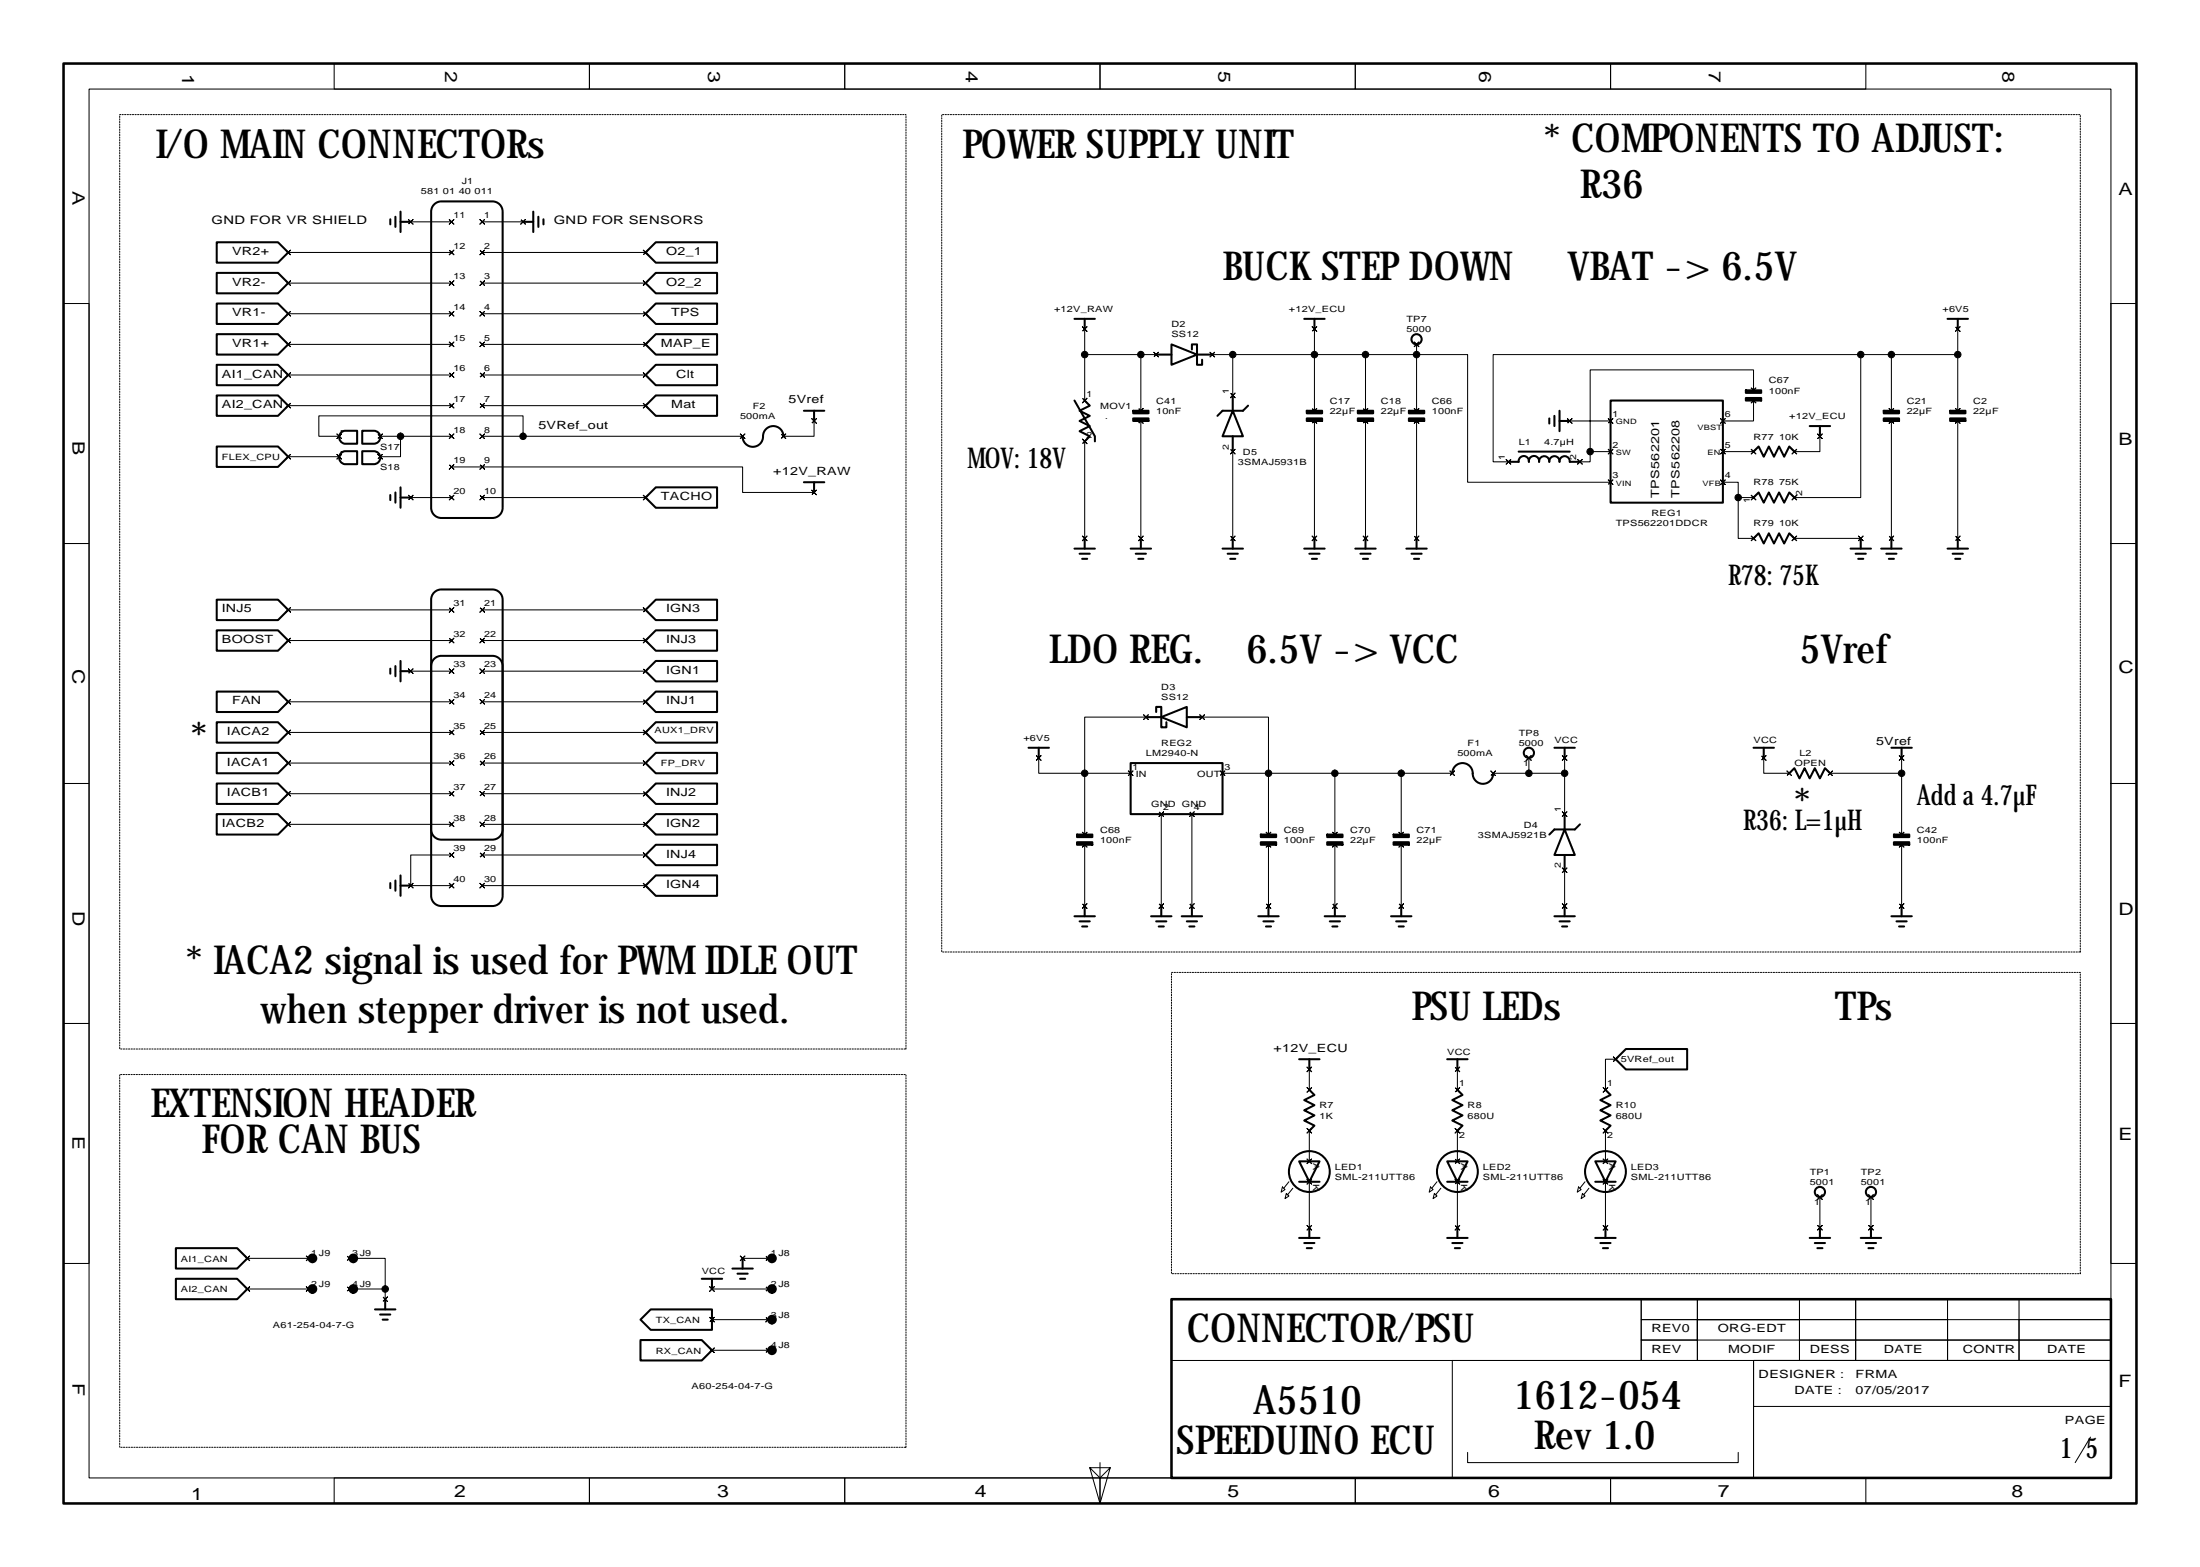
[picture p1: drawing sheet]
<svg xmlns="http://www.w3.org/2000/svg" width="431mm" height="307mm" viewBox="0 0 431 307" stroke-linecap="round" stroke-linejoin="round" font-family="sans-serif">
<g fill="none" stroke="#000" stroke-width=".2">
<path d="M17.4 17.4h396v272h-396zM65.4 12.4h50v5h-50zM115.4 12.4h50v5h-50zM165.4 12.4h50v5h-50zM215.4 12.4h50v5h-50zM265.4 12.4h50v5h-50zM315.4 12.4h50v5h-50zM12.4 59.4h5v47h-5zM56 55l.4 .4 .5-.4-.5 .4 .5 .5-.5-.5-.4 .5 .4-.5zM56 49l.4 .4 .5-.4-.5 .4 .5 .5-.5-.5-.4 .5 .4-.5zM56.4 55.4h32M56.4 49.4h32"/>
<path d="M80 43l.4 .4 .5-.4-.5 .4 .5 .5-.5-.5-.4 .5 .4-.5zM80.4 43.4h8M88 43l.4 .4 .5-.4-.5 .4 .5 .5-.5-.5-.4 .5 .4-.5zM88 49l.4 .4 .5-.4-.5 .4 .5 .5-.5-.5-.4 .5 .4-.5zM88 55l.4 .4 .5-.4-.5 .4 .5 .5-.5-.5-.4 .5 .4-.5zM94 43l.4 .4 .5-.4-.5 .4 .5 .5-.5-.5-.4 .5 .4-.5zM94 49l.4 .4 .5-.4-.5 .4 .5 .5-.5-.5-.4 .5 .4-.5zM94 55l.4 .4 .5-.4-.5 .4 .5 .5-.5-.5-.4 .5 .4-.5zM94.4 55.4h32M94.4 49.4h32M94.4 43.4h8M102 43l.4 .4 .5-.4-.5 .4 .5 .5-.5-.5-.4 .5 .4-.5z"/>
<path d="M126 49l.4 .4 .5-.4-.5 .4 .5 .5-.5-.5-.4 .5 .4-.5zM126 55l.4 .4 .5-.4-.5 .4 .5 .5-.5-.5-.4 .5 .4-.5zM413.4 59.4h5v47h-5zM56 73l.4 .4 .5-.4-.5 .4 .5 .5-.5-.5-.4 .5 .4-.5zM56 61l.4 .4 .5-.4-.5 .4 .5 .5-.5-.5-.4 .5 .4-.5zM56 67l.4 .4 .5-.4-.5 .4 .5 .5-.5-.5-.4 .5 .4-.5zM56 79l.4 .4 .5-.4-.5 .4 .5 .5-.5-.5-.4 .5 .4-.5zM56.4 79.4h32M56.4 61.4h32M56.4 67.4h32M56.4 73.4h32M88 61l.4 .4 .5-.4-.5 .4 .5 .5-.5-.5-.4 .5 .4-.5z"/>
<path d="M88 67l.4 .4 .5-.4-.5 .4 .5 .5-.5-.5-.4 .5 .4-.5zM88 73l.4 .4 .5-.4-.5 .4 .5 .5-.5-.5-.4 .5 .4-.5zM88 79l.4 .4 .5-.4-.5 .4 .5 .5-.5-.5-.4 .5 .4-.5zM94 61l.4 .4 .5-.4-.5 .4 .5 .5-.5-.5-.4 .5 .4-.5zM94 67l.4 .4 .5-.4-.5 .4 .5 .5-.5-.5-.4 .5 .4-.5zM94 73l.4 .4 .5-.4-.5 .4 .5 .5-.5-.5-.4 .5 .4-.5zM94 79l.4 .4 .5-.4-.5 .4 .5 .5-.5-.5-.4 .5 .4-.5zM94.4 79.4h32M94.4 61.4h32M94.4 67.4h32M94.4 73.4h32M126 61l.4 .4 .5-.4-.5 .4 .5 .5-.5-.5-.4 .5 .4-.5z"/>
<path d="M126 67l.4 .4 .5-.4-.5 .4 .5 .5-.5-.5-.4 .5 .4-.5zM126 73l.4 .4 .5-.4-.5 .4 .5 .5-.5-.5-.4 .5 .4-.5zM126 79l.4 .4 .5-.4-.5 .4 .5 .5-.5-.5-.4 .5 .4-.5zM212 64l.4 .4 .5-.4-.5 .4 .5 .5-.5-.5-.4 .5 .4-.5zM212 78l.4 .4 .5-.4-.5 .4 .5 .5-.5-.5-.4 .5 .4-.5zM212.4 64.4v14M212.4 69.4h14M223 80l.4 .4 .5-.4-.5 .4 .5 .5-.5-.5-.4 .5 .4-.5zM223.4 69.4v11M226 69l.4 .4 .5-.4-.5 .4 .5 .5-.5-.5-.4 .5 .4-.5zM237 69l.4 .4 .5-.4-.5 .4 .5 .5-.5-.5-.4 .5 .4-.5zM237.4 69.4h50v25h28"/>
<path d="M241 77l.4 .4 .5-.4-.5 .4 .5 .5-.5-.5-.4 .5 .4-.5zM241.4 69.4v8M257 64l.4 .4 .5-.4-.5 .4 .5 .5-.5-.5-.4 .5 .4-.5zM257 80l.4 .4 .5-.4-.5 .4 .5 .5-.5-.5-.4 .5 .4-.5zM257.4 64.4v16M267 80l.4 .4 .5-.4-.5 .4 .5 .5-.5-.5-.4 .5 .4-.5zM267.4 69.4v11M277 67l.4 .4 .5-.4-.5 .4 .5 .5-.5-.5-.4 .5 .4-.5zM277 80l.4 .4 .5-.4-.5 .4 .5 .5-.5-.5-.4 .5 .4-.5zM277.4 67.4v13M343 76l.4 .4 .5-.4-.5 .4 .5 .5-.5-.5-.4 .5 .4-.5zM343 78l.4 .4 .5-.4-.5 .4 .5 .5-.5-.5-.4 .5 .4-.5z"/>
<path d="M343.4 76.4v-4h-32v16M343.4 78.4v4h-6M364.4 69.4h-72v21h3M364.4 69.4v28h-13M364.4 69.4h19M370 80l.4 .4 .5-.4-.5 .4 .5 .5-.5-.5-.4 .5 .4-.5zM370.4 69.4v11M383 64l.4 .4 .5-.4-.5 .4 .5 .5-.5-.5-.4 .5 .4-.5zM383 80l.4 .4 .5-.4-.5 .4 .5 .5-.5-.5-.4 .5 .4-.5zM383.4 64.4v16M56 89l.4 .4 .5-.4-.5 .4 .5 .5-.5-.5-.4 .5 .4-.5zM56.4 89.4h10"/>
<path d="M66 85l.4 .4 .5-.4-.5 .4 .5 .5-.5-.5-.4 .5 .4-.5zM66 89l.4 .4 .5-.4-.5 .4 .5 .5-.5-.5-.4 .5 .4-.5zM66.4 85.4h-4v-4h40v4M74 85l.4 .4 .5-.4-.5 .4 .5 .5-.5-.5-.4 .5 .4-.5zM74 89l.4 .4 .5-.4-.5 .4 .5 .5-.5-.5-.4 .5 .4-.5zM74.4 85.4h14M78.4 85.4v4h-4M80 97l.4 .4 .5-.4-.5 .4 .5 .5-.5-.5-.4 .5 .4-.5zM80.4 97.4h8M88 85l.4 .4 .5-.4-.5 .4 .5 .5-.5-.5-.4 .5 .4-.5zM88 91l.4 .4 .5-.4-.5 .4 .5 .5-.5-.5-.4 .5 .4-.5zM88 97l.4 .4 .5-.4-.5 .4 .5 .5-.5-.5-.4 .5 .4-.5z"/>
<path d="M88.4 91.4h57v5h14M94 85l.4 .4 .5-.4-.5 .4 .5 .5-.5-.5-.4 .5 .4-.5zM94 91l.4 .4 .5-.4-.5 .4 .5 .5-.5-.5-.4 .5 .4-.5zM94 97l.4 .4 .5-.4-.5 .4 .5 .5-.5-.5-.4 .5 .4-.5zM94.4 85.4h51M94.4 97.4h32M126 97l.4 .4 .5-.4-.5 .4 .5 .5-.5-.5-.4 .5 .4-.5zM145 85l.4 .4 .5-.4-.5 .4 .5 .5-.5-.5-.4 .5 .4-.5zM153 85l.4 .4 .5-.4-.5 .4 .5 .5-.5-.5-.4 .5 .4-.5zM159 96l.4 .4 .5-.4-.5 .4 .5 .5-.5-.5-.4 .5 .4-.5zM159 82l.4 .4 .5-.4-.5 .4 .5 .5-.5-.5-.4 .5 .4-.5zM159.4 82.4v3h-6"/>
<path d="M212 86l.4 .4 .5-.4-.5 .4 .5 .5-.5-.5-.4 .5 .4-.5zM212.4 86.4v19M223 82l.4 .4 .5-.4-.5 .4 .5 .5-.5-.5-.4 .5 .4-.5zM223.4 82.4v23M241 88l.4 .4 .5-.4-.5 .4 .5 .5-.5-.5-.4 .5 .4-.5zM241.4 88.4v17M257 82l.4 .4 .5-.4-.5 .4 .5 .5-.5-.5-.4 .5 .4-.5zM257.4 82.4v23M267 82l.4 .4 .5-.4-.5 .4 .5 .5-.5-.5-.4 .5 .4-.5zM267.4 82.4v23M277 82l.4 .4 .5-.4-.5 .4 .5 .5-.5-.5-.4 .5 .4-.5zM277.4 82.4v23"/>
<path d="M295 90l.4 .4 .5-.4-.5 .4 .5 .5-.5-.5-.4 .5 .4-.5zM307 82l.4 .4 .5-.4-.5 .4 .5 .5-.5-.5-.4 .5 .4-.5zM307.4 82.4h8M309 90l.4 .4 .5-.4-.5 .4 .5 .5-.5-.5-.4 .5 .4-.5zM311.4 88.4v2h-2M311.4 88.4h4M315 82l.4 .4 .5-.4-.5 .4 .5 .5-.5-.5-.4 .5 .4-.5zM315 88l.4 .4 .5-.4-.5 .4 .5 .5-.5-.5-.4 .5 .4-.5zM315 94l.4 .4 .5-.4-.5 .4 .5 .5-.5-.5-.4 .5 .4-.5zM337 94l.4 .4 .5-.4-.5 .4 .5 .5-.5-.5-.4 .5 .4-.5zM337 88l.4 .4 .5-.4-.5 .4 .5 .5-.5-.5-.4 .5 .4-.5zM337 82l.4 .4 .5-.4-.5 .4 .5 .5-.5-.5-.4 .5 .4-.5z"/>
<path d="M337.4 94.4h3v3M337.4 88.4h6M340.4 97.4v8h3M340.4 97.4h3M343 88l.4 .4 .5-.4-.5 .4 .5 .5-.5-.5-.4 .5 .4-.5zM343 97l.4 .4 .5-.4-.5 .4 .5 .5-.5-.5-.4 .5 .4-.5zM351 88l.4 .4 .5-.4-.5 .4 .5 .5-.5-.5-.4 .5 .4-.5zM351 97l.4 .4 .5-.4-.5 .4 .5 .5-.5-.5-.4 .5 .4-.5zM356 85l.4 .4 .5-.4-.5 .4 .5 .5-.5-.5-.4 .5 .4-.5zM356.4 85.4v3h-5M370 82l.4 .4 .5-.4-.5 .4 .5 .5-.5-.5-.4 .5 .4-.5zM370.4 82.4v23"/>
<path d="M383 82l.4 .4 .5-.4-.5 .4 .5 .5-.5-.5-.4 .5 .4-.5zM383.4 82.4v23M12.4 106.4h5v47h-5zM56 119l.4 .4 .5-.4-.5 .4 .5 .5-.5-.5-.4 .5 .4-.5zM56.4 119.4h32M88 119l.4 .4 .5-.4-.5 .4 .5 .5-.5-.5-.4 .5 .4-.5zM94 119l.4 .4 .5-.4-.5 .4 .5 .5-.5-.5-.4 .5 .4-.5zM94.4 119.4h32M126 119l.4 .4 .5-.4-.5 .4 .5 .5-.5-.5-.4 .5 .4-.5zM212 105l.4 .4 .5-.4-.5 .4 .5 .5-.5-.5-.4 .5 .4-.5zM223 105l.4 .4 .5-.4-.5 .4 .5 .5-.5-.5-.4 .5 .4-.5zM241 105l.4 .4 .5-.4-.5 .4 .5 .5-.5-.5-.4 .5 .4-.5z"/>
<path d="M257 105l.4 .4 .5-.4-.5 .4 .5 .5-.5-.5-.4 .5 .4-.5zM267 105l.4 .4 .5-.4-.5 .4 .5 .5-.5-.5-.4 .5 .4-.5zM277 105l.4 .4 .5-.4-.5 .4 .5 .5-.5-.5-.4 .5 .4-.5zM343 105l.4 .4 .5-.4-.5 .4 .5 .5-.5-.5-.4 .5 .4-.5zM351 105l.4 .4 .5-.4-.5 .4 .5 .5-.5-.5-.4 .5 .4-.5zM351.4 105.4h13M364 105l.4 .4 .5-.4-.5 .4 .5 .5-.5-.5-.4 .5 .4-.5zM370 105l.4 .4 .5-.4-.5 .4 .5 .5-.5-.5-.4 .5 .4-.5zM383 105l.4 .4 .5-.4-.5 .4 .5 .5-.5-.5-.4 .5 .4-.5zM413.4 106.4h5v47h-5zM56 125l.4 .4 .5-.4-.5 .4 .5 .5-.5-.5-.4 .5 .4-.5zM56 137l.4 .4 .5-.4-.5 .4 .5 .5-.5-.5-.4 .5 .4-.5z"/>
<path d="M56.4 125.4h32M56.4 137.4h32M80 131l.4 .4 .5-.4-.5 .4 .5 .5-.5-.5-.4 .5 .4-.5zM80.4 131.4h8M88 125l.4 .4 .5-.4-.5 .4 .5 .5-.5-.5-.4 .5 .4-.5zM88 131l.4 .4 .5-.4-.5 .4 .5 .5-.5-.5-.4 .5 .4-.5zM88 137l.4 .4 .5-.4-.5 .4 .5 .5-.5-.5-.4 .5 .4-.5zM94 125l.4 .4 .5-.4-.5 .4 .5 .5-.5-.5-.4 .5 .4-.5zM94 131l.4 .4 .5-.4-.5 .4 .5 .5-.5-.5-.4 .5 .4-.5zM94 137l.4 .4 .5-.4-.5 .4 .5 .5-.5-.5-.4 .5 .4-.5zM94.4 131.4h32M94.4 125.4h32"/>
<path d="M94.4 137.4h32M126 125l.4 .4 .5-.4-.5 .4 .5 .5-.5-.5-.4 .5 .4-.5zM126 137l.4 .4 .5-.4-.5 .4 .5 .5-.5-.5-.4 .5 .4-.5zM126 131l.4 .4 .5-.4-.5 .4 .5 .5-.5-.5-.4 .5 .4-.5zM224 140l.4 .4 .5-.4-.5 .4 .5 .5-.5-.5-.4 .5 .4-.5zM235 140l.4 .4 .5-.4-.5 .4 .5 .5-.5-.5-.4 .5 .4-.5zM12.4 153.4h5v47h-5zM56 149l.4 .4 .5-.4-.5 .4 .5 .5-.5-.5-.4 .5 .4-.5zM56 143l.4 .4 .5-.4-.5 .4 .5 .5-.5-.5-.4 .5 .4-.5zM56 155l.4 .4 .5-.4-.5 .4 .5 .5-.5-.5-.4 .5 .4-.5zM56.4 143.4h32M56.4 155.4h32"/>
<path d="M56.4 149.4h32M88 143l.4 .4 .5-.4-.5 .4 .5 .5-.5-.5-.4 .5 .4-.5zM88 149l.4 .4 .5-.4-.5 .4 .5 .5-.5-.5-.4 .5 .4-.5zM88 155l.4 .4 .5-.4-.5 .4 .5 .5-.5-.5-.4 .5 .4-.5zM94 143l.4 .4 .5-.4-.5 .4 .5 .5-.5-.5-.4 .5 .4-.5zM94 149l.4 .4 .5-.4-.5 .4 .5 .5-.5-.5-.4 .5 .4-.5zM94 155l.4 .4 .5-.4-.5 .4 .5 .5-.5-.5-.4 .5 .4-.5zM94.4 143.4h32M94.4 155.4h32M94.4 149.4h32M126 143l.4 .4 .5-.4-.5 .4 .5 .5-.5-.5-.4 .5 .4-.5zM126 149l.4 .4 .5-.4-.5 .4 .5 .5-.5-.5-.4 .5 .4-.5z"/>
<path d="M126 155l.4 .4 .5-.4-.5 .4 .5 .5-.5-.5-.4 .5 .4-.5zM203 148l.4 .4 .5-.4-.5 .4 .5 .5-.5-.5-.4 .5 .4-.5zM203.4 148.4v3h9M212.4 151.4h9M212.4 151.4v12M221 151l.4 .4 .5-.4-.5 .4 .5 .5-.5-.5-.4 .5 .4-.5zM224.4 140.4h-12v11M227 159l.4 .4 .5-.4-.5 .4 .5 .5-.5-.5-.4 .5 .4-.5zM227.4 159.4v18M233 159l.4 .4 .5-.4-.5 .4 .5 .5-.5-.5-.4 .5 .4-.5zM233.4 159.4v18M235.4 140.4h13v23"/>
<path d="M239 151l.4 .4 .5-.4-.5 .4 .5 .5-.5-.5-.4 .5 .4-.5zM239.4 151.4h45M261.4 151.4v12M274.4 151.4v12M284 151l.4 .4 .5-.4-.5 .4 .5 .5-.5-.5-.4 .5 .4-.5zM292 151l.4 .4 .5-.4-.5 .4 .5 .5-.5-.5-.4 .5 .4-.5zM292.4 151.4h14M299 148l.4 .4 .5-.4-.5 .4 .5 .5-.5-.5-.4 .5 .4-.5zM299.4 148.4v3M306 148l.4 .4 .5-.4-.5 .4 .5 .5-.5-.5-.4 .5 .4-.5zM306 159l.4 .4 .5-.4-.5 .4 .5 .5-.5-.5-.4 .5 .4-.5zM306.4 148.4v11"/>
<path d="M345 148l.4 .4 .5-.4-.5 .4 .5 .5-.5-.5-.4 .5 .4-.5zM345.4 148.4v3h5M350 151l.4 .4 .5-.4-.5 .4 .5 .5-.5-.5-.4 .5 .4-.5zM358 151l.4 .4 .5-.4-.5 .4 .5 .5-.5-.5-.4 .5 .4-.5zM358.4 151.4h14M372 148l.4 .4 .5-.4-.5 .4 .5 .5-.5-.5-.4 .5 .4-.5zM372.4 148.4v15M413.4 153.4h5v47h-5zM56 161l.4 .4 .5-.4-.5 .4 .5 .5-.5-.5-.4 .5 .4-.5zM56.4 161.4h32M80 173l.4 .4 .5-.4-.5 .4 .5 .5-.5-.5-.4 .5 .4-.5zM88 161l.4 .4 .5-.4-.5 .4 .5 .5-.5-.5-.4 .5 .4-.5z"/>
<path d="M88 167l.4 .4 .5-.4-.5 .4 .5 .5-.5-.5-.4 .5 .4-.5zM88 173l.4 .4 .5-.4-.5 .4 .5 .5-.5-.5-.4 .5 .4-.5zM88.4 167.4h-8v6h8M94 161l.4 .4 .5-.4-.5 .4 .5 .5-.5-.5-.4 .5 .4-.5zM94 167l.4 .4 .5-.4-.5 .4 .5 .5-.5-.5-.4 .5 .4-.5zM94 173l.4 .4 .5-.4-.5 .4 .5 .5-.5-.5-.4 .5 .4-.5zM94.4 173.4h32M94.4 161.4h32M94.4 167.4h32M126 161l.4 .4 .5-.4-.5 .4 .5 .5-.5-.5-.4 .5 .4-.5zM126 167l.4 .4 .5-.4-.5 .4 .5 .5-.5-.5-.4 .5 .4-.5zM126 173l.4 .4 .5-.4-.5 .4 .5 .5-.5-.5-.4 .5 .4-.5z"/>
<path d="M212 177l.4 .4 .5-.4-.5 .4 .5 .5-.5-.5-.4 .5 .4-.5zM212 163l.4 .4 .5-.4-.5 .4 .5 .5-.5-.5-.4 .5 .4-.5zM212 165l.4 .4 .5-.4-.5 .4 .5 .5-.5-.5-.4 .5 .4-.5zM212.4 165.4v12M227 177l.4 .4 .5-.4-.5 .4 .5 .5-.5-.5-.4 .5 .4-.5zM233 177l.4 .4 .5-.4-.5 .4 .5 .5-.5-.5-.4 .5 .4-.5zM248 177l.4 .4 .5-.4-.5 .4 .5 .5-.5-.5-.4 .5 .4-.5zM248 163l.4 .4 .5-.4-.5 .4 .5 .5-.5-.5-.4 .5 .4-.5zM248 165l.4 .4 .5-.4-.5 .4 .5 .5-.5-.5-.4 .5 .4-.5zM248.4 165.4v12M261 177l.4 .4 .5-.4-.5 .4 .5 .5-.5-.5-.4 .5 .4-.5zM261 163l.4 .4 .5-.4-.5 .4 .5 .5-.5-.5-.4 .5 .4-.5z"/>
<path d="M261 165l.4 .4 .5-.4-.5 .4 .5 .5-.5-.5-.4 .5 .4-.5zM261.4 165.4v12M274 177l.4 .4 .5-.4-.5 .4 .5 .5-.5-.5-.4 .5 .4-.5zM274 163l.4 .4 .5-.4-.5 .4 .5 .5-.5-.5-.4 .5 .4-.5zM274 165l.4 .4 .5-.4-.5 .4 .5 .5-.5-.5-.4 .5 .4-.5zM274.4 165.4v12M306 177l.4 .4 .5-.4-.5 .4 .5 .5-.5-.5-.4 .5 .4-.5zM306 170l.4 .4 .5-.4-.5 .4 .5 .5-.5-.5-.4 .5 .4-.5zM306.4 170.4v7M372 177l.4 .4 .5-.4-.5 .4 .5 .5-.5-.5-.4 .5 .4-.5zM372 163l.4 .4 .5-.4-.5 .4 .5 .5-.5-.5-.4 .5 .4-.5zM372 165l.4 .4 .5-.4-.5 .4 .5 .5-.5-.5-.4 .5 .4-.5z"/>
<path d="M372.4 165.4v12M12.4 200.4h5v47h-5zM256 209l.4 .4 .5-.4-.5 .4 .5 .5-.5-.5-.4 .5 .4-.5zM256 213l.4 .4 .5-.4-.5 .4 .5 .5-.5-.5-.4 .5 .4-.5zM256.4 209.4v4M285 209l.4 .4 .5-.4-.5 .4 .5 .5-.5-.5-.4 .5 .4-.5zM285 213l.4 .4 .5-.4-.5 .4 .5 .5-.5-.5-.4 .5 .4-.5zM285.4 209.4v4M314 213l.4 .4 .5-.4-.5 .4 .5 .5-.5-.5-.4 .5 .4-.5zM316 207l.4 .4 .5-.4-.5 .4 .5 .5-.5-.5-.4 .5 .4-.5zM316.4 207.4h-2v6M413.4 200.4h5v47h-5z"/>
<path d="M251.2 232.5l.5 .5-.8 .5zM251.9 233.7l.5 .5-.7 .5zM252.4 231.4l-1 1.3M253.2 232.7l-1 1.3M256 240l.4 .4 .5-.4-.5 .4 .5 .5-.5-.5-.4 .5 .4-.5zM256 231l.4 .4 .5-.4-.5 .4 .5 .5-.5-.5-.4 .5 .4-.5zM256 227l.4 .4 .5-.4-.5 .4 .5 .5-.5-.5-.4 .5 .4-.5zM256 221l.4 .4 .5-.4-.5 .4 .5 .5-.5-.5-.4 .5 .4-.5zM256.4 221.4v6M256.4 231.4v9M280.2 232.5l.5 .5-.8 .5zM280.9 233.7l.5 .5-.7 .5z"/>
<path d="M281.4 231.4l-1 1.3M282.2 232.7l-1 1.3M285 240l.4 .4 .5-.4-.5 .4 .5 .5-.5-.5-.4 .5 .4-.5zM285 231l.4 .4 .5-.4-.5 .4 .5 .5-.5-.5-.4 .5 .4-.5zM285 227l.4 .4 .5-.4-.5 .4 .5 .5-.5-.5-.4 .5 .4-.5zM285 221l.4 .4 .5-.4-.5 .4 .5 .5-.5-.5-.4 .5 .4-.5zM285.4 221.4v6M285.4 231.4v9M309.2 232.5l.5 .5-.8 .5zM309.9 233.7l.5 .5-.7 .5zM310.4 231.4l-1 1.3M311.2 232.7l-1 1.3"/>
<path d="M314 240l.4 .4 .5-.4-.5 .4 .5 .5-.5-.5-.4 .5 .4-.5zM314 231l.4 .4 .5-.4-.5 .4 .5 .5-.5-.5-.4 .5 .4-.5zM314 227l.4 .4 .5-.4-.5 .4 .5 .5-.5-.5-.4 .5 .4-.5zM314 221l.4 .4 .5-.4-.5 .4 .5 .5-.5-.5-.4 .5 .4-.5zM314.4 221.4v6M314.4 231.4v9M356 240l.4 .4 .5-.4-.5 .4 .5 .5-.5-.5-.4 .5 .4-.5zM356 234l.4 .4 .5-.4-.5 .4 .5 .5-.5-.5-.4 .5 .4-.5zM356.4 234.4v6M366 240l.4 .4 .5-.4-.5 .4 .5 .5-.5-.5-.4 .5 .4-.5zM366 234l.4 .4 .5-.4-.5 .4 .5 .5-.5-.5-.4 .5 .4-.5zM366.4 234.4v6"/>
<path d="M48 252l.4 .4 .5-.4-.5 .4 .5 .5-.5-.5-.4 .5 .4-.5zM48 246l.4 .4 .5-.4-.5 .4 .5 .5-.5-.5-.4 .5 .4-.5zM48.4 252.4h12M48.4 246.4h12M60 246l.4 .4 .5-.4-.5 .4 .5 .5-.5-.5-.4 .5 .4-.5zM60 252l.4 .4 .5-.4-.5 .4 .5 .5-.5-.5-.4 .5 .4-.5zM68 252l.4 .4 .5-.4-.5 .4 .5 .5-.5-.5-.4 .5 .4-.5zM68 246l.4 .4 .5-.4-.5 .4 .5 .5-.5-.5-.4 .5 .4-.5zM68.4 246.4h7v8M68.4 252.4h7M75 254l.4 .4 .5-.4-.5 .4 .5 .5-.5-.5-.4 .5 .4-.5zM139 258l.4 .4 .5-.4-.5 .4 .5 .5-.5-.5-.4 .5 .4-.5z"/>
<path d="M139 252l.4 .4 .5-.4-.5 .4 .5 .5-.5-.5-.4 .5 .4-.5zM139.4 252.4h11M139.4 258.4h11M145 246l.4 .4 .5-.4-.5 .4 .5 .5-.5-.5-.4 .5 .4-.5zM145.4 246.4h5M150 246l.4 .4 .5-.4-.5 .4 .5 .5-.5-.5-.4 .5 .4-.5zM150 252l.4 .4 .5-.4-.5 .4 .5 .5-.5-.5-.4 .5 .4-.5zM150 258l.4 .4 .5-.4-.5 .4 .5 .5-.5-.5-.4 .5 .4-.5zM229.4 254.4h92v12h-92zM321.4 258.4h11v4h-11zM321.4 254.4h11v4h-11zM321.4 254.4h11z"/>
<path d="M332.4 258.4h20v8h-20zM332.4 258.4h20v4h-20zM332.4 254.4h20v4h-20zM332.4 254.4h20zM352.4 258.4h11v4h-11zM352.4 254.4h11v4h-11zM352.4 254.4h11zM363.4 254.4h18v4h-18zM363.4 258.4h18v4h-18zM363.4 254.4h18zM381.4 258.4h14v4h-14zM381.4 254.4h14z"/>
<path d="M395.4 254.4h18zM395.4 258.4h18v4h-18zM395.4 254.4h18v4h-18zM139 264l.4 .4 .5-.4-.5 .4 .5 .5-.5-.5-.4 .5 .4-.5zM139.4 264.4h11M150 264l.4 .4 .5-.4-.5 .4 .5 .5-.5-.5-.4 .5 .4-.5zM284.4 266.4h59v23h-59zM321.4 262.4h11v4h-11zM343.4 266.4h70v9h-70zM343.4 266.4h70v23h-70zM343.4 266.4h70zM352.4 262.4h11v4h-11z"/>
<path d="M363.4 262.4h18v4h-18zM381.4 262.4h14v4h-14zM395.4 262.4h18v4h-18zM65.4 289.4h50v5h-50zM115.4 289.4h50v5h-50zM165.4 289.4h50v5h-50zM213.4 287.4l2 7 2-7h-4l2 2 2-2M215.4 289.4h50v5h-50zM215.4 286.4v3M265.4 289.4h50v5h-50zM287.4 284.4v2h53v-2M315.4 289.4h50v5h-50z"/>
<path d="M409.4 281.4l-3 5"/>
</g>
<path d="M23.4 22.4h154v183h-154zM184.4 22.4h223v164h-223zM229.4 190.4h178v59h-178zM23.4 210.4h154v73h-154z" fill="none" stroke="#000" stroke-width=".2" stroke-dasharray=".3 .3"/>
<g fill="#000" stroke="#000" stroke-width=".2">
<circle cx="212.4" cy="69.4" r=".64"/>
<circle cx="223.4" cy="69.4" r=".64"/>
<circle cx="241.4" cy="69.4" r=".64"/>
<circle cx="257.4" cy="69.4" r=".64"/>
<circle cx="267.4" cy="69.4" r=".64"/>
<circle cx="277.4" cy="69.4" r=".64"/>
<circle cx="364.4" cy="69.4" r=".64"/>
<circle cx="370.4" cy="69.4" r=".64"/>
<circle cx="383.4" cy="69.4" r=".64"/>
<circle cx="78.4" cy="85.4" r=".64"/>
<circle cx="102.4" cy="85.4" r=".64"/>
<circle cx="311.4" cy="88.4" r=".64"/>
<circle cx="340.4" cy="97.4" r=".64"/>
<circle cx="212.4" cy="151.4" r=".64"/>
<circle cx="248.4" cy="151.4" r=".64"/>
<circle cx="261.4" cy="151.4" r=".64"/>
<circle cx="274.4" cy="151.4" r=".64"/>
<circle cx="299.4" cy="151.4" r=".64"/>
<circle cx="306.4" cy="151.4" r=".64"/>
<circle cx="372.4" cy="151.4" r=".64"/>
<circle cx="75.4" cy="252.4" r=".64"/>
</g>
<path d="M12.4 12.4h406v282h-406zM229.4 254.4h184v35h-184z" fill="none" stroke="#000" stroke-width=".5"/>
<g fill="none" stroke="#000" stroke-width=".4">
<path d="M42.4 59.4h12l2 2-2 2h-12zM42.4 53.4h12l2 2-2 2h-12zM42.4 47.4h12l2 2-2 2h-12zM76.4 42.9v1M77.4 42.4v2M78.4 41.4v4M78.4 43.4h2M85 40l.9-.5 .5-.1h10a2 2 0 0 1 2 2v58a2 2 0 0 1-2 2h-10a2 2 0 0 1-2-2v-58l.1-.5zM102.4 43.4h2M104.4 41.4v4M105.4 42.4v2M106.4 42.9v1"/>
<path d="M128.4 47.4h12v4h-12l-2-2zM128.4 53.4h12v4h-12l-2-2zM128.4 59.4h12v4h-12l-2-2zM42.4 71.4h12l2 2-2 2h-12zM42.4 65.4h12l2 2-2 2h-12zM42.4 77.4h12l2 2-2 2h-12zM126.4 73.4l2-2h12v4h-12zM128.4 65.4h12v4h-12l-2-2zM128.4 77.4h12v4h-12l-2-2zM210.4 78.4l4 7v1M210.4 62.4h4M212.4 78.4l1 1-2 1 2 1-2 1 2 1-2 1 2 1-1 1"/>
<path d="M212.4 62.4v2M226.4 69.4h3M229.4 67.4l5 2-5 2zM233.4 68.4v-1h1v4h1v-1M234.4 69.4h3M241.4 77.4v3M244.4 79.4l-1 1h-4l-1 1M255.4 62.4h4M257.4 62.4v2M315.4 78.4h22v20h-22zM381.4 62.4h4M383.4 62.4v2"/>
<path d="M42.4 87.4h12l2 2-2 2h-12zM66.8 84.7l.7-.3h2.4v2.5h-2.4a1.29 1.29 0 0 1-.7-2.2zM66.8 88.7l.7-.3h2.4v2.5h-2.4a1.29 1.29 0 0 1-.7-2.2zM70.9 84.4h2.3a1.27 1.27 0 0 1 1.3 1.2 1.27 1.27 0 0 1-1.3 1.3h-2.3zM70.9 88.4h2.3a1.27 1.27 0 0 1 1.3 1.2 1.27 1.27 0 0 1-1.3 1.3h-2.3zM76.4 96.9v1M77.4 96.4v2M78.4 97.4h2M78.4 95.4v4M128.4 95.4h12v4h-12l-2-2zM145.4 85.4a2 2 0 0 0 2 2.1 2 2 0 0 0 2-2.1 2 2 0 0 1 2-2 2 2 0 0 1 2 2M157.4 94.4h4"/>
<path d="M157.4 80.4h4M159.4 80.4v2M159.4 94.4v2M241.4 80.4l2 5h-4zM241.4 85.4v3M295.4 90.4h2a1.01 1.01 0 0 1 1-1.1 1.01 1.01 0 0 1 1 1.1 1.01 1.01 0 0 1 1-1.1 1.01 1.01 0 0 1 1 1.1 1 1 0 0 1 1-1.1 1 1 0 0 1 1 1.1 1.01 1.01 0 0 1 1-1.1 1.01 1.01 0 0 1 1 1.1 1.01 1.01 0 0 1 1-1.1 1.01 1.01 0 0 1 1 1.1h2M297.4 88.4h10M303.4 81.9v1M304.4 81.4v2M305.4 82.4h2M305.4 80.4v4M343.4 88.4l1-1 1 2 1-2 1 2 1-2 1 2 1-2 1 1"/>
<path d="M343.4 97.4l1-1 1 2 1-2 1 2 1-2 1 2 1-2 1 1M354.4 83.4h4M356.4 83.4v2M42.4 117.4h12l2 2-2 2h-12zM85 116l.9-.5 .5-.1h10a2 2 0 0 1 2 2v58a2 2 0 0 1-2 2h-10a2 2 0 0 1-2-2v-58l.1-.5zM128.4 117.4h12v4h-12l-2-2zM210.4 107.4h4M211.4 108.4h2M211.9 109.4h1M212.4 105.4v2M221.4 107.4h4M222.4 108.4h2"/>
<path d="M222.9 109.4h1M223.4 105.4v2M239.4 107.4h4M240.4 108.4h2M240.9 109.4h1M241.4 105.4v2M255.4 107.4h4M256.4 108.4h2M256.9 109.4h1M257.4 105.4v2M265.4 107.4h4M266.4 108.4h2"/>
<path d="M266.9 109.4h1M267.4 105.4v2M275.4 107.4h4M276.4 108.4h2M276.9 109.4h1M277.4 105.4v2M343.4 105.4l1-1 1 2 1-2 1 2 1-2 1 2 1-2 1 1M362.4 107.4h4M363.4 108.4h2M363.9 109.4h1M364.4 105.4v2M368.4 107.4h4"/>
<path d="M369.4 108.4h2M369.9 109.4h1M370.4 105.4v2M381.4 107.4h4M382.4 108.4h2M382.9 109.4h1M383.4 105.4v2M42.4 123.4h12l2 2-2 2h-12zM42.4 135.4h12l2 2-2 2h-12zM76.4 130.9v1M77.4 130.4v2M78.4 129.4v4"/>
<path d="M78.4 131.4h2M85 129l.9-.5 .5-.1h10a2 2 0 0 1 2 2v32a2 2 0 0 1-2 2h-10a2 2 0 0 1-2-2v-32l.1-.5zM128.4 123.4h12v4h-12l-2-2zM128.4 135.4h12v4h-12l-2-2zM128.4 129.4h12v4h-12l-2-2zM226.4 139.4v-1h1v4h1v-1M42.4 147.4h12l2 2-2 2h-12zM42.4 141.4h12l2 2-2 2h-12zM42.4 159.4h12l2 2-2 2h-12zM42.4 153.4h12l2 2-2 2h-12zM128.4 159.4h12v4h-12l-2-2zM128.4 141.4h12v4h-12l-2-2z"/>
<path d="M128.4 147.4h12v4h-12l-2-2zM128.4 153.4h12v4h-12l-2-2zM201.4 146.4h4M203.4 146.4v2M221.4 149.4h18v10h-18zM224.4 140.4h3M227.4 140.4l5-2v4zM232.4 140.4h3M284.4 151.4a2 2 0 0 1 2-2 2 2 0 0 1 2 2 2 2 0 0 0 2 2.1 2 2 0 0 0 2-2.1M304.4 146.4h4M306.4 146.4v2M306.4 159.4v3"/>
<path d="M343.4 146.4h4M345.4 146.4v2M350.4 151.4l1-1 1 2 1-2 1 2 1-2 1 2 1-2 1 1M370.4 146.4h4M372.4 146.4v2M76.4 172.9v1M77.4 172.4v2M78.4 171.4v4M78.4 173.4h2M126.4 173.4l2-2h12v4h-12zM128.4 165.4h12v4h-12l-2-2zM210.4 179.4h4"/>
<path d="M212.4 177.4v2M225.4 179.4h4M227.4 177.4v2M231.4 179.4h4M233.4 177.4v2M246.4 179.4h4M248.4 177.4v2M259.4 179.4h4M261.4 177.4v2M272.4 179.4h4M274.4 177.4v2M304.4 179.4h4"/>
<path d="M306.4 162.4l2 5h-4zM306.4 167.4v3M306.4 177.4v2M309.4 161.4l-1 1h-4l-1 1M370.4 179.4h4M372.4 177.4v2M211.4 180.4h2M211.9 181.4h1M226.4 180.4h2M226.9 181.4h1M232.4 180.4h2M232.9 181.4h1"/>
<path d="M247.4 180.4h2M247.9 181.4h1M260.4 180.4h2M260.9 181.4h1M273.4 180.4h2M273.9 181.4h1M305.4 180.4h2M305.9 181.4h1M371.4 180.4h2M371.9 181.4h1M254.4 207.4h4M256.4 213.4l1 1-2 1 2 1-2 1 2 1-2 1 2 1-1 1"/>
<path d="M256.4 207.4v2M283.4 207.4h4M285.4 213.4l1 1-2 1 2 1-2 1 2 1-2 1 2 1-1 1M285.4 207.4v2M314.4 213.4l1 1-2 1 2 1-2 1 2 1-2 1 2 1-1 1M316.4 207.4l2-2h12v4h-12zM254.4 227.4h4l-2 4zM254.4 231.4h4M283.4 227.4h4l-2 4zM283.4 231.4h4M312.4 227.4h4l-2 4zM312.4 231.4h4"/>
<path d="M34.4 250.4h12l2 2-2 2h-12zM34.4 244.4h12l2 2-2 2h-12zM73.4 256.4h4M74.4 257.4h2M74.9 258.4h1M75.4 254.4v2M125.4 258.4l2-2h12v4h-12zM137.4 250.4h4M139.4 250.4v2M143.4 248.4h4M144.4 249.4h2M144.9 250.4h1"/>
<path d="M145.4 246.4v2M254.4 242.4h4M255.4 243.4h2M255.9 244.4h1M256.4 240.4v2M283.4 242.4h4M284.4 243.4h2M284.9 244.4h1M285.4 240.4v2M312.4 242.4h4M313.4 243.4h2M313.9 244.4h1"/>
<path d="M314.4 240.4v2M354.4 242.4h4M355.4 243.4h2M355.9 244.4h1M356.4 240.4v2M364.4 242.4h4M365.4 243.4h2M365.9 244.4h1M366.4 240.4v2M125.4 262.4h12l2 2-2 2h-12z"/>
<circle cx="277.4" cy="66.4" r="1"/>
<circle cx="299.4" cy="147.4" r="1"/>
<circle cx="256.4" cy="229.4" r="4"/>
<circle cx="285.4" cy="229.4" r="4"/>
<circle cx="314.4" cy="229.4" r="4"/>
<circle cx="356.4" cy="233.4" r="1"/>
<circle cx="366.4" cy="233.4" r="1"/>
</g>
<g fill="#000" stroke="#000" stroke-width=".4">
<path d="M341.9 76.4h3v.5h-3z" fill-rule="evenodd"/>
<path d="M341.9 77.9h3v.5h-3z" fill-rule="evenodd"/>
<path d="M221.9 80.4h3v.5h-3z" fill-rule="evenodd"/>
<path d="M221.9 81.9h3v.5h-3z" fill-rule="evenodd"/>
<path d="M255.9 80.4h3v.5h-3z" fill-rule="evenodd"/>
<path d="M255.9 81.9h3v.5h-3z" fill-rule="evenodd"/>
<path d="M265.9 80.4h3v.5h-3z" fill-rule="evenodd"/>
<path d="M265.9 81.9h3v.5h-3z" fill-rule="evenodd"/>
<path d="M275.9 80.4h3v.5h-3z" fill-rule="evenodd"/>
<path d="M275.9 81.9h3v.5h-3z" fill-rule="evenodd"/>
<path d="M368.9 80.4h3v.5h-3z" fill-rule="evenodd"/>
<path d="M368.9 81.9h3v.5h-3z" fill-rule="evenodd"/>
<path d="M381.9 80.4h3v.5h-3z" fill-rule="evenodd"/>
<path d="M381.9 81.9h3v.5h-3z" fill-rule="evenodd"/>
<path d="M210.9 163.4h3v.5h-3z" fill-rule="evenodd"/>
<path d="M210.9 164.9h3v.5h-3z" fill-rule="evenodd"/>
<path d="M246.9 163.4h3v.5h-3z" fill-rule="evenodd"/>
<path d="M246.9 164.9h3v.5h-3z" fill-rule="evenodd"/>
<path d="M259.9 163.4h3v.5h-3z" fill-rule="evenodd"/>
<path d="M259.9 164.9h3v.5h-3z" fill-rule="evenodd"/>
<path d="M272.9 163.4h3v.5h-3z" fill-rule="evenodd"/>
<path d="M272.9 164.9h3v.5h-3z" fill-rule="evenodd"/>
<path d="M370.9 163.4h3v.5h-3z" fill-rule="evenodd"/>
<path d="M370.9 164.9h3v.5h-3z" fill-rule="evenodd"/>
<circle cx="61.2" cy="252.4" r=".75"/>
<circle cx="61.2" cy="246.4" r=".75"/>
<circle cx="69.2" cy="252.4" r=".75"/>
<circle cx="69.2" cy="246.4" r=".75"/>
<circle cx="151.2" cy="252.4" r=".75"/>
<circle cx="151.2" cy="258.4" r=".75"/>
<circle cx="151.2" cy="246.4" r=".75"/>
<circle cx="151.2" cy="264.4" r=".75"/>
</g>
<g font-size="7.8">
<text x="302.4" y="29.8">* COMPONENTS TO ADJUST:</text>
<text x="30.4" y="30.8">I/O MAIN CONNECTORs</text>
<text x="188.4" y="30.8">POW</text>
<text x="202.9" y="30.8">ER SUPPLY UNIT</text>
<text x="309.4" y="38.8">R36</text>
<text x="239.4" y="54.8">BUCK STEP DOW</text>
<text x="291.6" y="54.8">N</text>
<text x="307" y="54.8">VBAT -&gt; 6.5V</text>
<text x="205.4" y="129.8">LDO REG.</text>
<text x="244.2" y="129.8">6.5V -&gt; VCC</text>
<text x="352.4" y="129.8">5Vref</text>
<text x="37.4" y="146.8">*</text>
<text x="351.4" y="159.8">*</text>
<text x="36.4" y="190.8">* IACA2 signal is used for PW</text>
<text x="130.2" y="190.8">M IDLE OUT</text>
<text x="51.1" y="200.4">when stepper driver is not used.</text>
<text x="276.4" y="199.8">PSU LEDs</text>
<text x="359.4" y="199.8">TPs</text>
<text x="29.4" y="218.8">EXTENSION HEADER</text>
<text x="39.4" y="225.8">FOR CAN BUS</text>
<text x="232.4" y="262.8">CONNECTOR/PSU</text>
<text x="296.4" y="275.8">1612-054</text>
<text x="245.4" y="276.8">A5510</text>
<text x="230.4" y="284.8">SPEEDUINO ECU</text>
<text x="300.4" y="283.8">Rev 1.0</text>
</g>
<g font-size="5.6">
<text x="189.4" y="91.6">MOV: 18V</text>
<text x="338.4" y="114.6">R78: 75K</text>
<text x="375.4" y="157.6">Add a 4.7µF</text>
<text x="341.4" y="162.6">R36: L=1µH</text>
<text x="403.4" y="285.6">1</text>
<text x="408.4" y="285.6">5</text>
</g>
<g font-size="3.4">
<text x="35.7" y="14.4" transform="rotate(90 35.7 14.4)">1</text>
<text x="87.2" y="13.9" transform="rotate(90 87.2 13.9)">2</text>
<text x="138.7" y="13.9" transform="rotate(90 138.7 13.9)">3</text>
<text x="189.2" y="13.9" transform="rotate(90 189.2 13.9)">4</text>
<text x="238.7" y="13.9" transform="rotate(90 238.7 13.9)">5</text>
<text x="289.7" y="13.9" transform="rotate(90 289.7 13.9)">6</text>
<text x="334.7" y="13.9" transform="rotate(90 334.7 13.9)">7</text>
<text x="392.2" y="13.9" transform="rotate(90 392.2 13.9)">8</text>
<text x="14.2" y="37.4" transform="rotate(90 14.2 37.4)">A</text>
<text x="414.9" y="38.2">A</text>
<text x="14.2" y="86.4" transform="rotate(90 14.2 86.4)">B</text>
<text x="66.4" y="84.7">.</text>
<text x="66.4" y="88.7">.</text>
<text x="414.9" y="87.2">B</text>
<text x="14.2" y="130.9" transform="rotate(90 14.2 130.9)">C</text>
<text x="414.9" y="131.7">C</text>
<text x="14.2" y="178.4" transform="rotate(90 14.2 178.4)">D</text>
<text x="414.9" y="179.2">D</text>
<text x="14.2" y="222.4" transform="rotate(90 14.2 222.4)">E</text>
<text x="414.9" y="223.2">E</text>
<text x="14.2" y="270.9" transform="rotate(90 14.2 270.9)">F</text>
<text x="414.9" y="271.7">F</text>
<text x="37.4" y="293.7">1</text>
<text x="88.9" y="293.2">2</text>
<text x="140.4" y="293.2">3</text>
<text x="190.9" y="293.2">4</text>
<text x="240.4" y="293.2">5</text>
<text x="291.4" y="293.2">6</text>
<text x="336.4" y="293.2">7</text>
<text x="393.9" y="293.2">8</text>
</g>
<g font-size="2.3">
<text x="41.4" y="43.9">GND FOR VR SHIELD</text>
<text x="108.4" y="43.9">GND FOR SENSORS</text>
</g>
<g font-size="2.2">
<text x="45.4" y="50">VR2+</text>
<text x="130.4" y="50">O2_1</text>
<text x="45.4" y="56">VR2-</text>
<text x="130.4" y="56">O2_2</text>
<text x="45.4" y="62">VR1-</text>
<text x="131.4" y="62">TPS</text>
<text x="45.4" y="68">VR1+</text>
<text x="129.4" y="68">MAP_E</text>
<text x="43.4" y="74">AI1_CAN</text>
<text x="132.4" y="74">Clt</text>
<text x="43.4" y="80">AI2_CAN</text>
<text x="105.4" y="84">5VRef_out</text>
<text x="131.4" y="80">Mat</text>
<text x="154.4" y="79">5Vref</text>
<text x="151.4" y="93">+12V_RAW</text>
<text x="129.4" y="98">TACHO</text>
<text x="325" y="97.4" transform="rotate(-90 325 97.4)">TPS562201</text>
<text x="329" y="97.4" transform="rotate(-90 329 97.4)">TPS562208</text>
<text x="43.4" y="120">INJ5</text>
<text x="130.4" y="120">IGN3</text>
<text x="43.4" y="126">BOOST</text>
<text x="130.4" y="126">INJ3</text>
<text x="130.4" y="132">IGN1</text>
<text x="45.4" y="138">FAN</text>
<text x="130.4" y="138">INJ1</text>
<text x="44.4" y="144">IACA2</text>
<text x="44.4" y="150">IACA1</text>
<text x="367.4" y="146">5Vref</text>
<text x="44.4" y="156">IACB1</text>
<text x="130.4" y="156">INJ2</text>
<text x="43.4" y="162">IACB2</text>
<text x="130.4" y="162">IGN2</text>
<text x="130.4" y="168">INJ4</text>
<text x="130.4" y="174">IGN4</text>
<text x="249.4" y="206">+12V_ECU</text>
<text x="323.4" y="261">REV0</text>
<text x="336.4" y="261">ORG-EDT</text>
<text x="323.4" y="265">REV</text>
<text x="338.4" y="265">MODIF</text>
<text x="344.4" y="270">DESIGNER :</text>
<text x="354.4" y="265">DESS</text>
<text x="363.4" y="270">FRMA</text>
<text x="368.9" y="265">DATE</text>
<text x="384.4" y="265">CONTR</text>
<text x="400.9" y="265">DATE</text>
<text x="351.4" y="273">DATE :</text>
<text x="363.4" y="273">07/05/2017</text>
<text x="404.4" y="279">PAGE</text>
</g>
<g font-size="1.7">
<text x="82.4" y="38.1">581 01 40 011</text>
<text x="90.4" y="36.1">J1</text>
<text x="88.8" y="42.7">11</text>
<text x="94.8" y="42.7">1</text>
<text x="88.8" y="48.7">12</text>
<text x="94.8" y="48.7">2</text>
<text x="88.8" y="54.7">13</text>
<text x="94.8" y="54.7">3</text>
<text x="88.8" y="60.7">14</text>
<text x="94.8" y="60.7">4</text>
<text x="206.4" y="61.1">+12V_RAW</text>
<text x="229.4" y="64.1">D2</text>
<text x="252.4" y="61.1">+12V_ECU</text>
<text x="275.4" y="63.1">TP7</text>
<text x="275.4" y="65.1">5000</text>
<text x="380.4" y="61.1">+6V5</text>
<text x="88.8" y="66.7">15</text>
<text x="94.8" y="66.7">5</text>
<text x="229.4" y="66.1">SS12</text>
<text x="88.8" y="72.7">16</text>
<text x="94.8" y="72.7">6</text>
<text x="212.8" y="77.7">1</text>
<text x="240.7" y="77.1" transform="rotate(-90 240.7 77.1)">1</text>
<text x="346.4" y="75.1">C67</text>
<text x="346.4" y="77.1">100nF</text>
<text x="88.8" y="78.7">17</text>
<text x="94.8" y="78.7">7</text>
<text x="144.9" y="82.1">500mA</text>
<text x="147.4" y="80.1">F2</text>
<text x="215.4" y="80.1">MOV1</text>
<text x="216.4" y="82.1">.</text>
<text x="226.4" y="79.1">C41</text>
<text x="226.4" y="81.1">10nF</text>
<text x="260.4" y="79.1">C17</text>
<text x="260.4" y="81.1">22µF</text>
<text x="270.4" y="79.1">C18</text>
<text x="270.4" y="81.1">22µF</text>
<text x="280.4" y="79.1">C66</text>
<text x="280.4" y="81.1">100nF</text>
<text x="315.8" y="81.7">1</text>
<text x="337.8" y="81.7">6</text>
<text x="350.4" y="82.1">+12V_ECU</text>
<text x="373.4" y="79.1">C21</text>
<text x="373.4" y="81.1">22µF</text>
<text x="386.4" y="79.1">C2</text>
<text x="386.4" y="81.1">22µF</text>
<text x="74.4" y="88.1">S17</text>
<text x="88.8" y="84.7">18</text>
<text x="94.8" y="84.7">8</text>
<text x="212.8" y="85.7">2</text>
<text x="240.7" y="88.1" transform="rotate(-90 240.7 88.1)">2</text>
<text x="243.4" y="89.1">D5</text>
<text x="297.4" y="87.1">L1</text>
<text x="302.4" y="87.1">4.7µH</text>
<text x="315.8" y="87.7">2</text>
<text x="337.8" y="87.7">5</text>
<text x="343.4" y="86.1">R77</text>
<text x="348.4" y="86.1">10K</text>
<text x="43.4" y="90.1">FLEX_CPU</text>
<text x="74.4" y="92.1">S18</text>
<text x="88.8" y="90.7">19</text>
<text x="94.8" y="90.7">9</text>
<text x="242.4" y="91.1">3SMAJ5931B</text>
<text x="294.7" y="90.1" transform="rotate(-90 294.7 90.1)">1</text>
<text x="308.7" y="90.1" transform="rotate(-90 308.7 90.1)">2</text>
<text x="315.8" y="93.7">3</text>
<text x="337.8" y="93.7">4</text>
<text x="343.4" y="95.1">R78</text>
<text x="348.4" y="95.1">75K</text>
<text x="88.8" y="96.7">20</text>
<text x="94.8" y="96.7">10</text>
<text x="323.4" y="101.1">REG1</text>
<text x="342.7" y="98.6" transform="rotate(-90 342.7 98.6)">1</text>
<text x="353" y="97.1" transform="rotate(-90 353 97.1)">2</text>
<text x="316.4" y="103.1">TPS562201DDCR</text>
<text x="343.4" y="103.1">R79</text>
<text x="348.4" y="103.1">10K</text>
<text x="88.8" y="118.7">31</text>
<text x="94.8" y="118.7">21</text>
<text x="88.8" y="124.7">32</text>
<text x="94.8" y="124.7">22</text>
<text x="88.8" y="130.7">33</text>
<text x="94.8" y="130.7">23</text>
<text x="88.8" y="136.7">34</text>
<text x="94.8" y="136.7">24</text>
<text x="227.4" y="135.1">D3</text>
<text x="227.4" y="137.1">SS12</text>
<text x="88.8" y="142.7">35</text>
<text x="94.8" y="142.7">25</text>
<text x="128.2" y="143.6">AUX1_DRV</text>
<text x="88.8" y="148.7">36</text>
<text x="94.8" y="148.7">26</text>
<text x="200.4" y="145.1">+6V5</text>
<text x="224.4" y="148.1">LM2940-N</text>
<text x="227.4" y="146.1">REG2</text>
<text x="285.4" y="148.1">500mA</text>
<text x="287.4" y="146.1">F1</text>
<text x="297.4" y="144.1">TP8</text>
<text x="297.4" y="146.1">5000</text>
<text x="298.3" y="150">1</text>
<text x="304.4" y="145.6">VCC</text>
<text x="343.4" y="145.6">VCC</text>
<text x="352.4" y="148.1">L2</text>
<text x="88.8" y="154.7">37</text>
<text x="94.8" y="154.7">27</text>
<text x="129.4" y="150.1">FP_DRV</text>
<text x="221.8" y="150.7">1</text>
<text x="222.4" y="152.1">IN</text>
<text x="234.4" y="152.1">OUT</text>
<text x="239.8" y="150.7">3</text>
<text x="351.4" y="150.1">OPEN</text>
<text x="88.8" y="160.7">38</text>
<text x="94.8" y="160.7">28</text>
<text x="225.4" y="158.1">GND GND</text>
<text x="227.8" y="158.7">2</text>
<text x="233.8" y="158.7">4</text>
<text x="305.7" y="159.1" transform="rotate(-90 305.7 159.1)">1</text>
<text x="88.8" y="166.7">39</text>
<text x="94.8" y="166.7">29</text>
<text x="215.4" y="163.1">C68</text>
<text x="215.4" y="165.1">100nF</text>
<text x="251.4" y="163.1">C69</text>
<text x="251.4" y="165.1">100nF</text>
<text x="264.4" y="163.1">C70</text>
<text x="264.4" y="165.1">22µF</text>
<text x="277.4" y="163.1">C71</text>
<text x="277.4" y="165.1">22µF</text>
<text x="289.4" y="164.1">3SMAJ5921B</text>
<text x="298.4" y="162.1">D4</text>
<text x="375.4" y="163.1">C42</text>
<text x="375.4" y="165.1">100nF</text>
<text x="88.8" y="172.7">40</text>
<text x="94.8" y="172.7">30</text>
<text x="305.7" y="170.1" transform="rotate(-90 305.7 170.1)">2</text>
<text x="283.4" y="206.6">VCC</text>
<text x="317.4" y="208.1">5VRef_out</text>
<text x="285.8" y="212.7">1</text>
<text x="314.8" y="212.7">1</text>
<text x="258.4" y="217.1">R7</text>
<text x="258.4" y="219.1">1K</text>
<text x="287.4" y="217.1">R8</text>
<text x="287.4" y="219.1">680U</text>
<text x="316.4" y="217.1">R10</text>
<text x="316.4" y="219.1">680U</text>
<text x="257.2" y="227.8" transform="rotate(90 257.2 227.8)">A</text>
<text x="285.8" y="222.9">2</text>
<text x="286.2" y="227.8" transform="rotate(90 286.2 227.8)">A</text>
<text x="314.8" y="222.9">2</text>
<text x="315.2" y="227.8" transform="rotate(90 315.2 227.8)">A</text>
<text x="257.2" y="231.8" transform="rotate(90 257.2 231.8)">K</text>
<text x="261.4" y="229.1">LED1</text>
<text x="261.4" y="231.1">SML-211UTT86</text>
<text x="286.2" y="231.8" transform="rotate(90 286.2 231.8)">K</text>
<text x="290.4" y="229.1">LED2</text>
<text x="290.4" y="231.1">SML-211UTT86</text>
<text x="315.2" y="231.8" transform="rotate(90 315.2 231.8)">K</text>
<text x="319.4" y="229.1">LED3</text>
<text x="319.4" y="231.1">SML-211UTT86</text>
<text x="354.4" y="230.1">TP1</text>
<text x="354.4" y="232.1">5001</text>
<text x="364.4" y="230.1">TP2</text>
<text x="364.4" y="232.1">5001</text>
<text x="355.3" y="236">1</text>
<text x="365.3" y="236">1</text>
<text x="35.4" y="247.1">AI1_CAN</text>
<text x="61" y="246.1">1 J9</text>
<text x="69" y="246.1">3J9</text>
<text x="137.4" y="249.6">VCC</text>
<text x="151" y="246.1">1 J8</text>
<text x="35.4" y="253.1">AI2_CAN</text>
<text x="61" y="252.1">2 J9</text>
<text x="69" y="252.1">4 J9</text>
<text x="151" y="252.1">2 J8</text>
<text x="53.4" y="260.1">A61-254-04-7-G</text>
<text x="128.4" y="259.1">TX_CAN</text>
<text x="151" y="258.1">3J8</text>
<text x="128.4" y="265.1">RX_CAN</text>
<text x="151" y="264.1">4 J8</text>
<text x="135.4" y="272.1">A60-254-04-7-G</text>
</g>
<g font-size="1.4">
<text x="316.4" y="83.1">GND</text>
<text x="316.4" y="89.1">SW</text>
<text x="332.4" y="84.1">VBST</text>
<text x="334.4" y="89.1">EN</text>
<text x="316.4" y="95.1">VIN</text>
<text x="333.4" y="95.1">VFB</text>
</g>
</svg>
